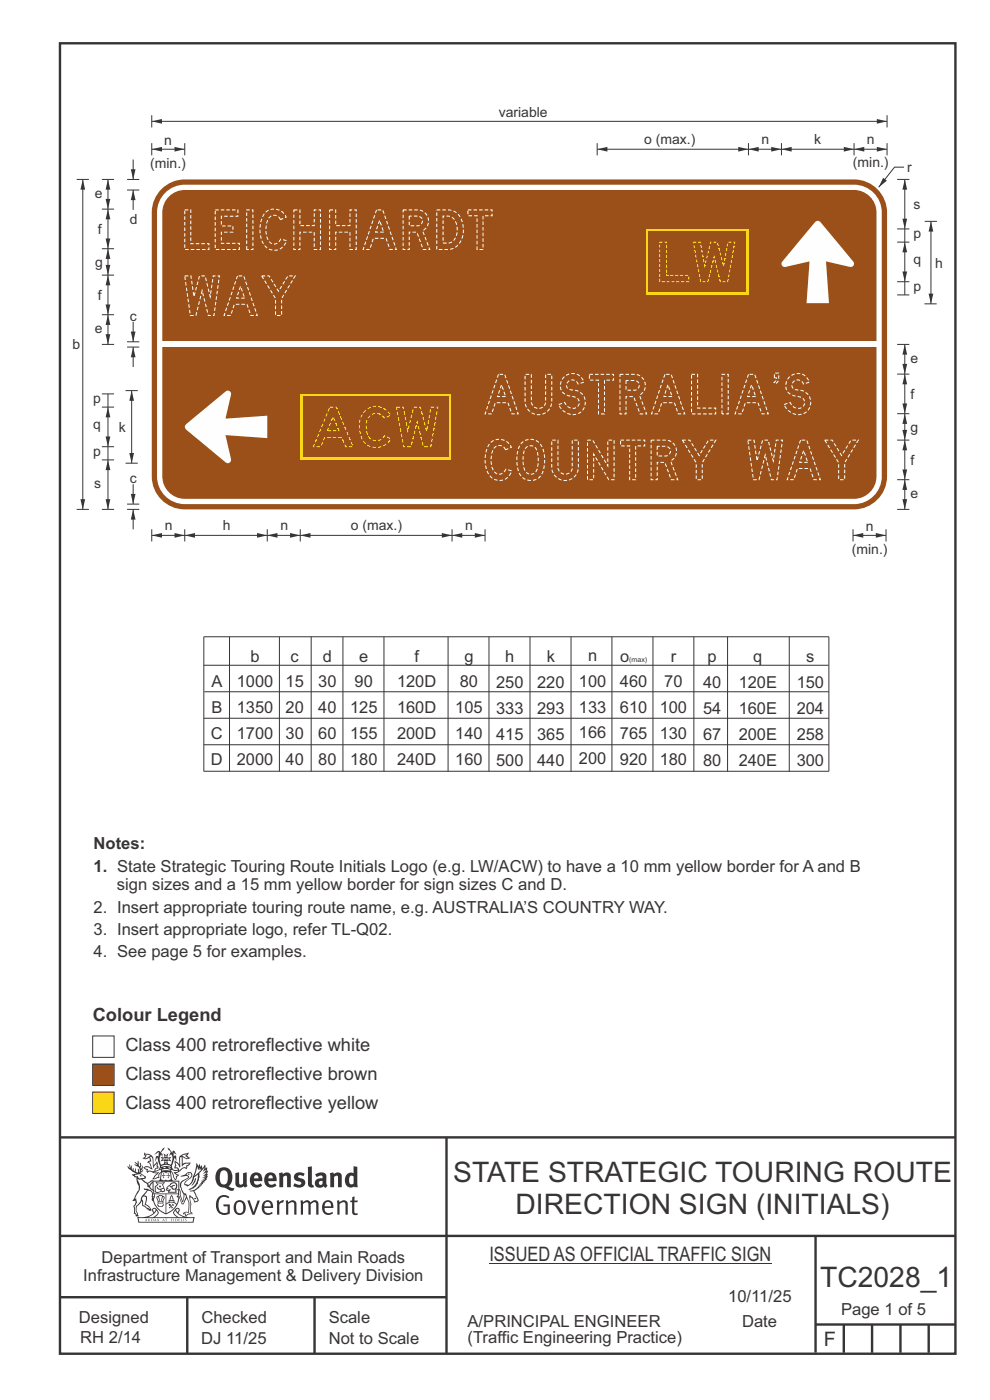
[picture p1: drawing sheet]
<svg xmlns="http://www.w3.org/2000/svg" width="210mm" height="297mm" viewBox="0 0 210 297" stroke-linecap="round" stroke-linejoin="round" font-family="sans-serif">
<g fill="none" stroke="#373435" stroke-width=".51">
<path d="M12.7 9.2h190v278h-190zM12.7 241.3h190M94.7 241.4v45.8M12.7 275.2h82M12.7 262.2h190.1M39.7 275.2v12M66.7 275.2v12M173 262.1v24.9M173 281h29.7M179 281v6M185 281v6M191 281v6"/>
<path d="M197 281v6"/>
</g>
<g fill="#373435">
<path d="M47 248.4a2.55 2.55 0 0 0 0 2.7l.3 .2a.81 .81 0 0 0 1-1v-.5a1.04 1.04 0 0 0-1.1-1.5zM46.3 248.1a1.82 1.82 0 0 1 2.1-.2 1.82 1.82 0 0 1 .9 1.8 2.29 2.29 0 0 1-.8 2l.7 .3h.5l-.2 .6a2.87 2.87 0 0 1-2-.7 2.12 2.12 0 0 1-1.7-3.1z" fill-rule="evenodd"/>
<path d="M49.9 248.9l.8-.2v2a.46 .46 0 0 0 .3 .6 .46 .46 0 0 0 .6-.3v-2.1l.7-.2v2.4l.2 .5-.5 .3-.3-.3a1.02 1.02 0 0 1-1.2 .3 1.02 1.02 0 0 1-.6-1.1z" fill-rule="evenodd"/>
<path d="M54 249.5l-.1 .5h.9a.49 .49 0 0 0-.2-.6 .49 .49 0 0 0-.6 .1zM53.4 249.1a1.34 1.34 0 0 1 1.6-.2 1.34 1.34 0 0 1 .6 1.5v.2h-1.7a.77 .77 0 0 0 .5 .8 .77 .77 0 0 0 .9-.4l.3 .5a1.59 1.59 0 0 1-2 .2 1.59 1.59 0 0 1-.5-2.1z" fill-rule="evenodd"/>
<path d="M57 249.5l-.1 .5h1a.49 .49 0 0 0-.2-.6 .49 .49 0 0 0-.7 .1zM56.4 249.1a1.34 1.34 0 0 1 1.6-.2 1.34 1.34 0 0 1 .7 1.5v.2h-1.8a.77 .77 0 0 0 .5 .8 .77 .77 0 0 0 .9-.4l.4 .5a1.59 1.59 0 0 1-2.1 .2 1.59 1.59 0 0 1-.5-2.1z" fill-rule="evenodd"/>
<path d="M59.2 248.9l.7-.2 .1 .4a.95 .95 0 0 1 1-.3 .95 .95 0 0 1 .7 .8v2.3h-.8v-2.3a.46 .46 0 0 0-.8 .1v2.2h-.8z" fill-rule="evenodd"/>
<path d="M62.6 249.1a1.75 1.75 0 0 1 2-.1l-.2 .5-.6-.2a.43 .43 0 0 0-.6 .3l.4 .3a1.04 1.04 0 0 1 1.2 1.1 1.04 1.04 0 0 1-1.4 1l-1.2-.4 .3-.6 1 .4 .4-.4a.88 .88 0 0 0-1-.5l-.4-.2-.1-.4z" fill-rule="evenodd"/>
<path d="M65.3 247.6l.8-.2 .1 3.8 .3 .2 .1 .4a.88 .88 0 0 1-1 0 .88 .88 0 0 1-.3-1z" fill-rule="evenodd"/>
<path d="M67.8 250.6a.43 .43 0 0 0-.1 .7 .43 .43 0 0 0 .7-.1v-.7zM66.8 249.1a1.7 1.7 0 0 1 2.4 .1v1.9l.3 .4-.4 .5-.5-.4a1.03 1.03 0 0 1-1.7-.1 1.03 1.03 0 0 1 .8-1.5h.7v-.4a.8 .8 0 0 0-1.2 .1z" fill-rule="evenodd"/>
<path d="M70 248.9l.7-.2 .1 .4a.95 .95 0 0 1 1-.3 .95 .95 0 0 1 .7 .8v2.3h-.8v-2.3a.46 .46 0 0 0-.8 .1v2.2h-.8z" fill-rule="evenodd"/>
<path d="M74.3 249.5a1.48 1.48 0 0 0 0 1.7h.5l.2-.1v-1.5l-.3-.2zM75 247.4l.8 .1 .1 4.4h-.7l-.1-.2a1.26 1.26 0 0 1-1.4 0 1.26 1.26 0 0 1-.5-1.3 1.29 1.29 0 0 1 .4-1.4 1.29 1.29 0 0 1 1.4-.1z" fill-rule="evenodd"/>
<path d="M46.4 253.9a1.72 1.72 0 0 1 2.3 0l-.3 .3a1.24 1.24 0 0 0-1.4-.2 1.24 1.24 0 0 0-.6 1.4 1.49 1.49 0 0 0 1.2 1.9l.7-.1v-1.3h-.8l-.1-.4h1.3v1.9a1.93 1.93 0 0 1-2.2 0 1.93 1.93 0 0 1-.7-2.2l.2-.8z" fill-rule="evenodd"/>
<path d="M50.4 255.1a1.65 1.65 0 0 0 .2 2.2 .99 .99 0 0 0 1-1.4 .78 .78 0 0 0-.4-.8 .78 .78 0 0 0-.8 0zM50 254.9a1.33 1.33 0 0 1 1.6-.1 1.33 1.33 0 0 1 .5 1.4 1.31 1.31 0 0 1-1.3 1.6 1.31 1.31 0 0 1-1.2-1.6v-.6z" fill-rule="evenodd"/>
<path d="M52.5 254.7l.4-.1 .9 2.6 .8-2.5h.5l-1.1 3h-.5z" fill-rule="evenodd"/>
<path d="M56.3 255.2l-.2 .7h1.3a.7 .7 0 0 0-.3-.8 .7 .7 0 0 0-.8 .1zM55.9 255a1.22 1.22 0 0 1 1.5-.2 1.22 1.22 0 0 1 .5 1.5h-1.8a.93 .93 0 0 0 .5 1 .93 .93 0 0 0 1.1-.2l.2 .3a1.43 1.43 0 0 1-1.8 .1 1.43 1.43 0 0 1-.6-1.7z" fill-rule="evenodd"/>
<path d="M58.7 254.7l.4-.1 .1 .5 .4-.4 .6-.1-.2 .5a.66 .66 0 0 0-.8 .7v1.9h-.4z" fill-rule="evenodd"/>
<path d="M60.6 254.7l.4-.1 .1 .5a.94 .94 0 0 1 1-.5 .94 .94 0 0 1 .8 .8v2.3h-.5l-.1-2.5a.81 .81 0 0 0-1.2 .3v2.2h-.4z" fill-rule="evenodd"/>
<path d="M63.7 254.7l.5-.1 .1 .5 .4-.3a.78 .78 0 0 1 1.1 .3 .9 .9 0 0 1 1-.5 .9 .9 0 0 1 .8 .8v2.3h-.5l-.1-2.5a.67 .67 0 0 0-1.1 .3v2.2h-.5v-2.4l-.4-.3-.7 .4v2.3h-.5z" fill-rule="evenodd"/>
<path d="M69 255.2l-.1 .7h1.3a.7 .7 0 0 0-.3-.8 .7 .7 0 0 0-.9 .1zM68.7 255a1.22 1.22 0 0 1 1.5-.2 1.22 1.22 0 0 1 .5 1.5h-1.8a.93 .93 0 0 0 .4 1 .93 .93 0 0 0 1.2-.2l.1 .3a1.44 1.44 0 0 1-1.7 .1 1.44 1.44 0 0 1-.6-1.7z" fill-rule="evenodd"/>
<path d="M71.4 254.7l.5-.1 .1 .5a.94 .94 0 0 1 1-.5 .94 .94 0 0 1 .8 .8v2.3h-.5l-.1-2.5a.81 .81 0 0 0-1.2 .3v2.2h-.4z" fill-rule="evenodd"/>
<path d="M74.7 253.9l.5-.1v.9h.7l-.1 .3h-.6v2.2l.1 .2h.5l.1 .3a.75 .75 0 0 1-1.2-.6v-2.1h-.4v-.3h.4z" fill-rule="evenodd"/>
<path d="M30.8 244.9l1.1 .3-.9 .5h-.4l.6-.5zM31.8 245.4h.2a2.44 2.44 0 0 1 .4 1.9l.1 .5 .7-1-.1 .6 .3 .3a.57 .57 0 0 0-.6 .7l-1-.1-.5 .2 .2-.5-.8-.3 .7-.1 .9 .5 .1-.1-.6-1.3-.2-.2h.5zM30.7 244.4l-.1 .5 .2 .4-.6 .4a1.04 1.04 0 0 0 1.4-.1l.2 .6-.3 .1-.2 .4a.94 .94 0 0 1 .8 1.1l-.2-.1a1.16 1.16 0 0 0-1.5-.1l.3 .4 .4 .2 .1 .5 .2 .1 .1-.2a.94 .94 0 0 1 1.1 .2l.8 .1-1.2 1.2a1.13 1.13 0 0 0 1.2-.2l.4-.1-.1-.4 .5-.8a.83 .83 0 0 0-.6 1.1l-.3-.1-.7 .4 1.1-1.4-.5 .1-.5-.1 1.3-.5-.1-.1-.9 .4v-.3l.2-.2 .3 .1 .1-.3-.2-.4v-.6l-.1-.4-.7 1v-.7a1.42 1.42 0 0 0-1.6-1.8z" fill-rule="evenodd"/>
<path d="M38.5 245.2l.5-.2 .7-.1-.6 .3 .8 .5h-.3zM38.3 245.5l.2-.1 .1 2a1.69 1.69 0 0 1 1.6-.6l-.8 .5 .1 .5a1.1 1.1 0 0 0-1.5 .6l-.1-.5-.2-.2h-.5l.3-.4-.3-.7a1.42 1.42 0 0 1 .8 1.1l.2-.1zM37.1 246.2l.1 1-.2 .3 .1 .4h.5l.1 .2a.96 .96 0 0 1-1.1-.1l-.1 .1a1.06 1.06 0 0 0 1.3 .2v.1a.72 .72 0 0 1-1 .2l.3 .5 .6 .2-.4 .2-.1 .6-.2-.3-.4-1.1-.4-.4 .4 .9a1.54 1.54 0 0 0 .7 1.2l.2-.3a.58 .58 0 0 1 .4-.8l.2-.1h-.3l-.5-.3 .9-.5a.93 .93 0 0 1 1.2-.5v.2l.2-.2 .1-.5a.99 .99 0 0 0 .7-.8l-1.3 .1-.3 .2-.1-1.4 .9 .4 .9-.3h-.4l-.5-.4 .4-.7-.6 .2a1.46 1.46 0 0 0-1.4 2.1v.4l-.2-.4z" fill-rule="evenodd"/>
<path d="M35.6 248.9l.2 .1-.1 .3 .4 .1h-.4v.6l-.1-.6h-.3l.3-.1z" fill-rule="evenodd"/>
<path d="M34.6 248.9l.2 .1v.3l.3 .1h-.3l-.1 .6v-.6h-.4l.4-.1z" fill-rule="evenodd"/>
<path d="M34.3 248.8a.57 .57 0 0 1 .9 .2 .57 .57 0 0 1 .9-.2l.2 1.4h-.2a.57 .57 0 0 1-.9 0 .69 .69 0 0 1-1.1 0zM34.2 248.1l-.3 2.1-.2 .4h3l-.2-.4-.3-2.1h-.2v.2l-.8-.1-.8 .1v-.2z" fill-rule="evenodd"/>
<path d="M34.2 252.4a.3 .3 0 0 0 .6 0 .3 .3 0 0 0-.6 0zM33.3 250.9l.3 .3-.3 .4a.79 .79 0 0 0 0 1.3l.8-.2-.1-.3a.55 .55 0 0 1-.7-.6l.1-.1 .2 .3 .3 .2 .8-.2-.4-.7 .4-.4-.7 .2zM33 250.7l1.1 .2 .9-.2-.4 .6 .4 1.2a.56 .56 0 0 1-.8 .3l-.2 .1a.73 .73 0 0 1-.9 .1 .73 .73 0 0 1-.3-1v-.4l.6-.4z" fill-rule="evenodd"/>
<path d="M35.6 251.8l.7-.4a.58 .58 0 0 1 1-.1 .58 .58 0 0 1-.4 .9l-.3-.3a.43 .43 0 0 1 .6-.4 .57 .57 0 0 0-.8 .2l-.2-.1-.3 .1 .4 .2a.55 .55 0 0 0 .9 .4v.5h-1.3l.3-.4-.1-.1-.6 .1 .2-.3-.2-.1zM35.4 251.8l-.1 .2a.39 .39 0 0 0 .2 .6h.3l-.2 .4h1.9l-.1-.8a.86 .86 0 0 0-.1-1.3 .86 .86 0 0 0-1.3 .4z" fill-rule="evenodd"/>
<path d="M36 254.8h.8v.2h-.8zM36.4 253.8l.2 .8h-.4zM36.4 253.5l-.3 .5-.1 .6h-.2v.4l-.7 .4 .2 .1a1.48 1.48 0 0 1 2.1 .2l.2-.1-.6-.5v-.5h-.2l-.1-.6z" fill-rule="evenodd"/>
<path d="M35.8 255.4l.4 .1 .1 .3 .3-.2-.2-.2a.38 .38 0 0 1 .5 .5l-.2-.2-.3 .2 .3 .2-.3 .3-.1-.4-.4 .4-.1-.2 .4-.3-.1-.1-.2 .1z" fill-rule="evenodd"/>
<path d="M34.5 254h.2v.2l-.2 .6h-.2zM33.6 255.3h.9v.2a.55 .55 0 0 1-.8 .4v-.2l-.2-.1zM33.4 254h.2l.2 .8h-.2zM33.6 255l.8-.1 .1 .2h-.8zM33.8 253.7h.5l-.2 1.1h-.1zM33.3 253.8l-.1 .3 .3 1.1a.48 .48 0 0 0-.1 .6 .48 .48 0 0 0 .5 .2h.5a.49 .49 0 0 0 .2-.8l.3-1.1-.1-.3a1.42 1.42 0 0 0-1.5 0z" fill-rule="evenodd"/>
<path d="M33.7 251.5l.4 .1 .1 .3h-.3z" fill-rule="evenodd"/>
<path d="M41.3 250.1l.3-.2-.2 .8-.6 .8h-.2l.5-.7z" fill-rule="evenodd"/>
<path d="M39.7 249l.3-.2 .5 .2a.88 .88 0 0 1-.6 1.1 1.22 1.22 0 0 0-.8 1.3l.5 .2a.72 .72 0 0 0 .9-.4l.5-.8 .2-.6 .8-.6v.2a2.85 2.85 0 0 1-2 2.9l.1 .1a2.13 2.13 0 0 0 1.9-1.5v-.3a2.01 2.01 0 0 0 .3-1.7l1.1-1.3-.4 1 .7-.5-.7 1 .8-.4-.8 .8 .7-.2-.9 .6 .8-.1-.8 .4h.7l-.8 .3 .3 .2h-.4l.2 .3h-.4l.2 .3h-.4l.1 .2h-.1a2.16 2.16 0 0 1-2 1.1l.1 .2 .4-.1a.76 .76 0 0 1 .7 .8l.5 1.2-.6 .2a1.45 1.45 0 0 0-1.1-1.3l.2 1.8-.1 1.8 .4 .3a1.07 1.07 0 0 0-1.2 .4v-.3l-.5-.2a.87 .87 0 0 1 1.1-.1v-.7a4.4 4.4 0 0 0-.6-3.1l-.1-.3h-.2a2.16 2.16 0 0 1-.7-2.2l.3-.4 1.2-.7a.55 .55 0 0 0-.4-.8zM37.8 252.4a.76 .76 0 0 1 .3 1.1l.6 1.6 .4-1.7 .2 .1a.61 .61 0 0 1-.1 .9l-.3 .8-.2 .1-.7-1.6-.3 .1a1.18 1.18 0 0 0 .1-1.4zM41.8 247.5l.2 .7 .3-.5v.6l.4-.5a1.9 1.9 0 0 1-1.2 1.4l-.3 .3zM38.2 249.6l1.4-.2 .2 .2v.3l-.5 .2a1.26 1.26 0 0 0-.9 1.9l.2 .7a1.84 1.84 0 0 1 .1 2.1l-.4-1.4a.96 .96 0 0 0-.4-1.2l-.4 .2a.78 .78 0 0 1 0 1.3l.1 .3h.4l.4 1.1a.38 .38 0 0 0 .2 .4 .38 .38 0 0 0 .4-.1l.6-1.2a2.94 2.94 0 0 1 .4 2.5l-.1 .4h-.8l-.3 .4v.2l.4-.1 .1 .4 .2 .1a1.02 1.02 0 0 1 1.3-.5v-.4l-.3-.1 .1-1.8-.3-1.3h.1a1.14 1.14 0 0 1 .8 1 .63 .63 0 0 0 .8-.2 .63 .63 0 0 0-.2-.9l-.6-1.2 .9-.6 .2-.4h.3l-.1-.2h.4l-.1-.3h.3l-.1-.3 .5-.1-.2-.2 .6-.4v-.2h-.2l.4-.5h-.3l.3-.5-.4 .1 .4-.5v-.3l-.3 .2 .2-.7-.1-.2-.4 .3v-.8l-.6 .8-.2-.8-.2 .5-.3-.7-.1 .6-.5-.8-.1 1.4-.6 1.8a1.81 1.81 0 0 1-1 1.5l-.6-.2a1.75 1.75 0 0 1 1.1-1.2 .75 .75 0 0 0 .1-1.3 .75 .75 0 0 0-1.2 .4z" fill-rule="evenodd"/>
<path d="M41.2 254.1h.3l.2 .2-.4 .1z" fill-rule="evenodd"/>
<path d="M29.4 258.4h11.6l-.1 .8h-11.4zM31.3 258.2l.5-.1a2.48 2.48 0 0 0 1.4-1.3l.3 .5-.5 .6-.5 .3zM32.5 256.6l.3-.2 .2 .1-.3 .7zM37.2 256.8a2.65 2.65 0 0 0 1.8 1.4h-1.1l-.5-.3-.5-.6zM37.4 256.5l.2-.1 .3 .2-.3 .6zM29.2 258.2l.1 1.2h11.8l.2-1.1-.2-.1a4.1 4.1 0 0 1-3.3-.9l.3-.4-.1-.6a1.06 1.06 0 0 0-1.3 1l.2 .4 .6 .5h-4.7l.3-.1a.84 .84 0 0 0 .6-.8 .84 .84 0 0 0-.5-.8l-.3-.2h-.5l-.1 .6 .3 .4a4.2 4.2 0 0 1-3.4 .9z" fill-rule="evenodd"/>
<path d="M31 258.7l.1 .2h-.2zM31 258.5l-.3 .6 .4-.2 .2 .2z" fill-rule="evenodd"/>
<path d="M31.3 258.6h.3v.4a.25 .25 0 0 0 .2-.1 .25 .25 0 0 0-.1-.3h.1a.29 .29 0 0 1 0 .4 .29 .29 0 0 1-.4 0 .29 .29 0 0 1 0-.4z" fill-rule="evenodd"/>
<path d="M32.2 258.6a.22 .22 0 0 1 .3 .2 .22 .22 0 0 1-.3 .2zM32 258.6l.1 .4a.33 .33 0 0 0 .4 0 .33 .33 0 0 0 0-.4 .33 .33 0 0 0-.5 0z" fill-rule="evenodd"/>
<path d="M32.9 258.7l.1 .2h-.2zM32.9 258.5l-.2 .6 .3-.2 .2 .2z" fill-rule="evenodd"/>
<path d="M33.3 258.6h.2l.1 .1 .2-.1-.2 .2 .2 .3-.3-.3-.1 .3h-.1l.2-.3z" fill-rule="evenodd"/>
<path d="M34.7 258.7l.1 .2h-.2zM34.7 258.5l-.3 .6 .4-.2 .2 .2z" fill-rule="evenodd"/>
<path d="M35 258.5h.5l-.2 .1v.5h-.2l.1-.5z" fill-rule="evenodd"/>
<path d="M36.2 258.6l.3-.1-.1 .1v.2h.1h-.1v.3h-.2z" fill-rule="evenodd"/>
<path d="M36.7 258.6h.2v.5h-.2z" fill-rule="evenodd"/>
<path d="M37.3 258.6a.22 .22 0 0 1 .3 .2 .22 .22 0 0 1-.3 .2zM37.1 258.6v.4a.33 .33 0 0 0 .5 0 .33 .33 0 0 0 0-.4 .33 .33 0 0 0-.5 0z" fill-rule="evenodd"/>
<path d="M37.8 258.6l.4-.1-.2 .1v.2h.1h-.1v.2l.2 .1h-.4z" fill-rule="evenodd"/>
<path d="M38.4 258.6h.2l-.1 .4 .2 .1h-.3z" fill-rule="evenodd"/>
<path d="M38.9 258.6h.2v.5h-.2z" fill-rule="evenodd"/>
<path d="M39.3 258.6h.2h-.1l.2 .3-.2 .2-.1-.1v-.1l.2 .1z" fill-rule="evenodd"/>
<path d="M34.2 247.4a1.51 1.51 0 0 1 2 .2 2.67 2.67 0 0 0-2.1 0zM35.7 247.6l.4 .1 .1 .3-.4-.1zM34.6 247.6h.5l.1 .2h-.4zM34 247.8l.3 .2h-.3zM34.9 246.9l.3-.2 .3 .2zM34.9 245.6l.2 .1v.3h-.2zM35 245.1l.2 .2 .2-.2-.1 .3h-.2zM35.1 246.3h.2l.1 .4-.2-.2-.2 .2zM35.3 245.7l.2-.1v.4h-.2zM34.4 245.7h.3l.1 .3-.4 .1 .2-.2zM35.7 245.7h.3l-.2 .2 .2 .2-.4-.1zM32.7 244.9l1-.5-.1 1-.2-.2-.3 .2-.3 1.1 .5-1 .3 .9a1.84 1.84 0 0 1 .2 1.7l.4 .1a2.48 2.48 0 0 1 2.2 0l.2-.2-.2-.7 .7-1.8 .4 .7-.2-1-.2-.1-.2 .3v-.9l.6 .4-.6-.8-.3 .1-.1 .4-.5-.9-.5-.3 .2 .5 .6 .5-.5 .8 .4-.4a2.06 2.06 0 0 1 0 2.3l-.5-.2-.2-.6 .1-.1 .8 .2-.4-.5 .4-.5-.7 .2-.2-.2 .2-.7-.5 .4-.5-.4 .2 .7-.2 .2-.7-.2 .4 .5-.4 .5 .8-.2 .1 .1-.2 .6-.5 .2a2.02 2.02 0 0 1 0-2.2l.3 .5-.1-.7-.3-.1 .8-1.2-.4 .3-.5 .8-.2-.3a.8 .8 0 0 0-.8 .5z" fill-rule="evenodd"/>
<path d="M29.2 250.1l.3 .1a.61 .61 0 0 1 .8 .4l.3 .2a.8 .8 0 0 1 .6 1l.4 .1 .5 .5a1 1 0 0 1 .5 1.1l-.1 .7v-.5h-.1a.96 .96 0 0 0-.8-1.3l-.2-.2h-.7l-.1-.1-.1 .1 .1 .3h.6l-1.2 1.3-.2 1-.4 .6a1.33 1.33 0 0 0-.5 1.8l.2 .5a1.26 1.26 0 0 1-.5-1.5l-.1-.3a1.56 1.56 0 0 0 .4-1.7l-.3 .2 .2-.5a3.2 3.2 0 0 0 .7-3zM30.4 253.9h.4a2.06 2.06 0 0 1-.1 1.6l.7 .5 .4 .4-.6-.1-.8-.6-.1-.9a.51 .51 0 0 1 .1-.9zM28.6 249.3a1.52 1.52 0 0 1 2.1 .5l-1.1 .2-.2-.1-.1-.4h-.5zM27.5 247v.8l-.3-.4h-.1a3.1 3.1 0 0 0 1.9 1.6l-1 .1 .5 .6 .5 .1 .1 1.1a1.84 1.84 0 0 1-.3 2.5l-.4 .9-.3 .4 .2 .1 .4-.1 .1 .4-.2 .5-.3 .2 .1 1.7h.2l.3 .5 .1 .1 .4-.1-.1-.5a1.3 1.3 0 0 1-.1-1.7l.9-1 .1 1.1 .6 .2 .5 .5 .1-.1 .2 .3h.5a1.85 1.85 0 0 0-1.2-1.4l.1-.3a1.39 1.39 0 0 0 0-1.4l-.5-.1 .5-.5a.66 .66 0 0 1 .9-.4 .66 .66 0 0 1 .3 .9l-.1 .4 .2-.1v.2l-.1 .3 .2 .5 .1-.3a2.24 2.24 0 0 0 .1-2.2 .73 .73 0 0 1-.7-.7 .73 .73 0 0 1 .6-.7v-.2a.94 .94 0 0 0-.9 .8 .48 .48 0 0 1-.1-.6 .48 .48 0 0 1 .5-.2l.5-.3a.51 .51 0 0 0-.8 .2l-.5 .2-1-.8h.6l.2-.5-1.2-.7 .5-.5v-.3l-.5 .4 .1-.2a.69 .69 0 0 0 .2-1v.4l-.2 .3v-1.1l-.3-.2 .1 .6-.1 .2-.4-1.3v.7l-.6-.4 .5 .7-.6-.2 .3 .3a1 1 0 0 1 .7 1.4l-.2-.8v.9l-.5-.2v-.8l-.2 .7-.2-.1-.1-.6-.2 .4-.2-.2 .1-.7-.2 .5z" fill-rule="evenodd"/>
<path d="M29.6 249.4l.2-.1 .3 .2z" fill-rule="evenodd"/>
<path d="M32.4 250.5h5.6v2l-.2-.1v-1.7h-5.2v2.5h5.2v-.8l.1 .2-.1 1.1v-.3h-2.5v4a4.1 4.1 0 0 0 2.6-3.6l.1-.1a4 4 0 0 1-2.8 3.9 4.2 4.2 0 0 1-2.8-4.7l.1 1.2 .1-.1a3.8 3.8 0 0 0 2.5 3.4v-4h-2.5l-.2-.9z" fill-rule="evenodd"/>
<circle cx="40" cy="249.1" r=".17"/>
</g>
<g fill="none" stroke="#373435" stroke-width=".21">
<path d="M48.7 135.1v28.6M59.3 135.1v28.6M66 135.1v28.6M72.7 135.1v28.6M81.4 135.1v28.6M95 135.1v28.6M103.7 135.1v28.6M112.4 135.1v28.6M121.1 135.1v28.6M129.8 135.1v28.6M138.5 135.1v28.6M147.2 135.1v28.6"/>
<path d="M154.3 135.1v28.6M167.4 135.1v28.6M43.2 158h132.6M43.2 152.4h132.6M43.2 141.1h132.6M43.3 146.8h132.5M43.2 163.7v-28.6h132.6v28.6M43.2 163.6h132.6"/>
</g>
<path d="M19.7 219.8h4.5v4.5h-4.5z" fill-rule="evenodd" fill="#fefefe" stroke="#373435" stroke-width=".21"/>
<path d="M19.7 225.7h4.5v4.6h-4.5z" fill-rule="evenodd" fill="#9b5019" stroke="#373435" stroke-width=".21"/>
<path d="M19.7 231.7h4.5v4.5h-4.5z" fill-rule="evenodd" fill="#fad716" stroke="#373435" stroke-width=".21"/>
<path d="M35.6 42a4.8 4.8 0 0 1 3.6-1.7h142a4.8 4.8 0 0 1 4.7 4.8v56a4.8 4.8 0 0 1-4.7 4.7h-142a4.8 4.8 0 0 1-4.8-4.7v-56a4.7 4.7 0 0 1 1.2-3.1zM33.9 40.5a7 7 0 0 1 5.3-2.4h142a7 7 0 0 1 7 7v56a7 7 0 0 1-7 7h-142a7 7 0 0 1-7-7v-56a7 7 0 0 1 1.7-4.6zM35 40.9a5.9 5.9 0 0 1 4.2-1.7h142a5.9 5.9 0 0 1 5.8 5.9v56a5.9 5.9 0 0 1-5.8 5.8h-142a5.9 5.9 0 0 1-5.9-5.8v-56a5.8 5.8 0 0 1 1.7-4.2z" fill-rule="evenodd" fill="#9b5019"/>
<path d="M32.2 25.7h156" fill="none" stroke="#373435" stroke-width=".21"/>
<g fill="#373435">
<path d="M32.2 25.7l2.2-.5v1z"/>
<path d="M186 25.2l2.2 .5-2.2 .5z"/>
</g>
<path d="M32.2 24.4v2.6" fill="none" stroke="#373435" stroke-width=".21"/>
<g fill="#fefefe">
<path d="M39.5 90l8.4-7a.7 .7 0 0 1 .8 0 .7 .7 0 0 1 .3 .7l-1.2 5.1 8.9-.6v4.7l-8.9-.6 1.2 5.1a.7 .7 0 0 1-.3 .8 .7 .7 0 0 1-.8-.1l-8.4-7a.7 .7 0 0 1 0-1.1z" fill-rule="evenodd"/>
<path d="M172.9 47.1a.7 .7 0 0 1 1.1 0l7 8.4a.7 .7 0 0 1 .1 .8 .7 .7 0 0 1-.8 .3l-5.1-1.1 .6 8.8h-4.7l.6-8.8-5.1 1.1a.7 .7 0 0 1-.7-.3 .7 .7 0 0 1 0-.8z" fill-rule="evenodd"/>
<path d="M34.1 72.5h152.5v1.1h-152.5z" fill-rule="evenodd"/>
</g>
<path d="M126.7 31.7h32.1" fill="none" stroke="#373435" stroke-width=".21"/>
<g fill="#373435">
<path d="M156.6 31.2l2.2 .5-2.2 .5z"/>
<path d="M126.7 31.7l2.1-.5v1z"/>
</g>
<path d="M32.2 31.7h7M32.2 30.4v2.6M126.7 30.4v2.6" fill="none" stroke="#373435" stroke-width=".21"/>
<g fill="#373435">
<path d="M32.2 31.7l2.2-.5v1z"/>
<path d="M37 31.2l2.2 .5-2.2 .5z"/>
</g>
<path d="M39.2 30.4v2.6M158.8 31.7h7" fill="none" stroke="#373435" stroke-width=".21"/>
<g fill="#373435">
<path d="M158.8 31.7l2.1-.5v1z"/>
<path d="M163.6 31.2l2.2 .5-2.2 .5z"/>
</g>
<path d="M158.8 30.4v2.6M165.8 31.7h15.4M165.8 30.4v2.6" fill="none" stroke="#373435" stroke-width=".21"/>
<g fill="#373435">
<path d="M179 31.2l2.2 .5-2.2 .5z"/>
<path d="M165.8 31.7l2.1-.5v1z"/>
</g>
<path d="M63.7 83.6h32v14h-32z" fill-rule="evenodd" fill="#fad716"/>
<path d="M64.2 84.1h30.9v12.9h-30.9z" fill-rule="evenodd" fill="#9b5019"/>
<path d="M191.9 101.8v6.3" fill="none" stroke="#373435" stroke-width=".21"/>
<g fill="#373435">
<path d="M191.9 101.8l.5 2.1h-1z"/>
<path d="M191.4 105.9h1l-.5 2.2z"/>
</g>
<path d="M190.3 79.4h2.6M190.3 93.4h2.6M190.3 87.8h2.6M191.9 87.8v5.6M190.3 108.1h2.6M190.3 101.8h2.6" fill="none" stroke="#373435" stroke-width=".21"/>
<g fill="#373435">
<path d="M191.9 87.8l.5 2.1h-1z"/>
<path d="M191.4 91.2h1l-.5 2.2z"/>
</g>
<path d="M191.8 35.5h-2.1l-3.3 4.2" fill="none" stroke="#373435" stroke-width=".21"/>
<path d="M187.3 37.7l.8 .6-1.7 1.4z" fill="#373435"/>
<path d="M17.6 38.1v70" fill="none" stroke="#373435" stroke-width=".21"/>
<g fill="#373435">
<path d="M17.6 38.1l.5 2.1h-1z"/>
<path d="M17.1 105.9h1l-.5 2.2z"/>
</g>
<path d="M16.3 38.1h2.6M16.3 108.1h2.6M28.2 102.7v4.2" fill="none" stroke="#373435" stroke-width=".21"/>
<path d="M27.7 104.8h1l-.5 2.1z" fill="#373435"/>
<path d="M27 108.1h2.5M27 106.9h2.5M28.2 108.1v4.2" fill="none" stroke="#373435" stroke-width=".21"/>
<path d="M28.2 108.1l.5 2.1h-1z" fill="#373435"/>
<path d="M28.2 33.8v4.3" fill="none" stroke="#373435" stroke-width=".21"/>
<path d="M27.7 35.9h1l-.5 2.2z" fill="#373435"/>
<path d="M27 38.1h2.5M27 40.3h2.5M28.2 40.3v4.2" fill="none" stroke="#373435" stroke-width=".21"/>
<path d="M28.2 40.3l.5 2.2h-1z" fill="#373435"/>
<path d="M32.2 113.6h7" fill="none" stroke="#373435" stroke-width=".21"/>
<g fill="#373435">
<path d="M32.2 113.6l2.2-.5v1z"/>
<path d="M37 113.1l2.2 .5-2.2 .5z"/>
</g>
<path d="M32.2 112.3v2.6M39.2 112.3v2.6M63.7 113.6h32.2" fill="none" stroke="#373435" stroke-width=".21"/>
<g fill="#373435">
<path d="M93.7 113.1l2.2 .5-2.2 .5z"/>
<path d="M63.7 113.6l2.2-.5v1z"/>
</g>
<path d="M39.2 113.6h17.5" fill="none" stroke="#373435" stroke-width=".21"/>
<g fill="#373435">
<path d="M54.5 113.1l2.2 .5-2.2 .5z"/>
<path d="M39.2 113.6l2.2-.5v1z"/>
</g>
<path d="M56.7 113.6h7M56.7 112.3v2.6" fill="none" stroke="#373435" stroke-width=".21"/>
<g fill="#373435">
<path d="M56.7 113.6l2.2-.5v1z"/>
<path d="M61.5 113.1l2.2 .5-2.2 .5z"/>
</g>
<path d="M27.9 82.9v15.4M63.7 112.3v2.6" fill="none" stroke="#373435" stroke-width=".21"/>
<g fill="#373435">
<path d="M27.4 96.1h1l-.5 2.2z"/>
<path d="M27.9 82.9l.5 2.1h-1z"/>
</g>
<path d="M191.9 79.4v8.4M26.6 82.9h2.6M26.6 98.3h2.6" fill="none" stroke="#373435" stroke-width=".21"/>
<g fill="#373435">
<path d="M191.9 79.4l.5 2.1h-1z"/>
<path d="M191.4 85.6h1l-.5 2.2z"/>
</g>
<path d="M191.9 93.4v8.4" fill="none" stroke="#373435" stroke-width=".21"/>
<g fill="#373435">
<path d="M191.9 93.4l.5 2.1h-1z"/>
<path d="M191.4 99.6h1l-.5 2.2z"/>
</g>
<path d="M188.2 24.4v2.6M95.9 113.6h7" fill="none" stroke="#373435" stroke-width=".21"/>
<g fill="#373435">
<path d="M95.9 113.6l2.2-.5v1z"/>
<path d="M100.7 113.1l2.2 .5-2.2 .5z"/>
</g>
<path d="M95.9 112.3v2.6M102.9 112.3v2.6M180.9 113.6h7" fill="none" stroke="#373435" stroke-width=".21"/>
<g fill="#373435">
<path d="M180.9 113.6l2.2-.5v1z"/>
<path d="M185.8 113.1l2.1 .5-2.1 .5z"/>
</g>
<path d="M191.9 73.1v6.3M180.9 112.3v2.6M187.9 112.3v2.6" fill="none" stroke="#373435" stroke-width=".21"/>
<g fill="#373435">
<path d="M191.9 73.1l.5 2.1h-1z"/>
<path d="M191.4 77.2h1l-.5 2.2z"/>
</g>
<path d="M28.2 68.3v4.2M190.3 73.1h2.6" fill="none" stroke="#373435" stroke-width=".21"/>
<path d="M27.7 70.3h1l-.5 2.2z" fill="#373435"/>
<path d="M27 73.6h2.5M27 72.5h2.5M28.2 73.6v4.3" fill="none" stroke="#373435" stroke-width=".21"/>
<path d="M28.2 73.6l.5 2.2h-1z" fill="#373435"/>
<path d="M181.2 31.7h7" fill="none" stroke="#373435" stroke-width=".21"/>
<g fill="#373435">
<path d="M181.2 31.7l2.1-.5v1z"/>
<path d="M186 31.2l2.2 .5-2.2 .5z"/>
</g>
<path d="M181.2 30.4v2.6M188.2 30.4v2.6M197.5 47v17.5M196.1 64.5h2.6" fill="none" stroke="#373435" stroke-width=".21"/>
<g fill="#373435">
<path d="M197.5 47l.5 2.1h-1z"/>
<path d="M197 62.3h1l-.5 2.2z"/>
</g>
<path d="M196.2 47h2.5M22.9 66.8v6.3" fill="none" stroke="#373435" stroke-width=".21"/>
<g fill="#373435">
<path d="M22.9 66.8l.5 2.1h-1z"/>
<path d="M22.4 70.9h1l-.5 2.2z"/>
</g>
<path d="M21.6 44.4h2.6M21.6 58.4h2.6M21.6 52.8h2.6M22.9 52.8v5.6M21.6 73.1h2.6M21.6 66.8h2.6" fill="none" stroke="#373435" stroke-width=".21"/>
<g fill="#373435">
<path d="M22.9 52.8l.5 2.1h-1z"/>
<path d="M22.4 56.2h1l-.5 2.2z"/>
</g>
<path d="M22.9 44.4v8.4" fill="none" stroke="#373435" stroke-width=".21"/>
<g fill="#373435">
<path d="M22.9 44.4l.5 2.1h-1z"/>
<path d="M22.4 50.6h1l-.5 2.2z"/>
</g>
<path d="M22.9 58.4v8.4" fill="none" stroke="#373435" stroke-width=".21"/>
<g fill="#373435">
<path d="M22.9 58.4l.5 2.1h-1z"/>
<path d="M22.4 64.6h1l-.5 2.2z"/>
</g>
<path d="M22.9 38.1v6.3" fill="none" stroke="#373435" stroke-width=".21"/>
<g fill="#373435">
<path d="M22.9 38.1l.5 2.1h-1z"/>
<path d="M22.4 42.2h1l-.5 2.2z"/>
</g>
<path d="M21.6 38.1h2.6M21.6 83.6h2.6M22.9 86.4v8.4" fill="none" stroke="#373435" stroke-width=".21"/>
<g fill="#373435">
<path d="M22.9 86.4l.5 2.1h-1z"/>
<path d="M22.4 92.6h1l-.5 2.2z"/>
</g>
<path d="M190.3 48.6h2.6M191.9 51.4v8.4M21.6 86.4h2.6M21.6 94.8h2.6M21.6 97.6h2.6M22.9 83.6v2.8M22.9 94.8v2.8" fill="none" stroke="#373435" stroke-width=".21"/>
<g fill="#373435">
<path d="M191.9 51.4l.5 2.1h-1z"/>
<path d="M191.4 57.6h1l-.5 2.2z"/>
</g>
<path d="M190.3 51.4h2.6M190.3 59.8h2.6M191.9 48.6v2.8M191.9 59.8v2.8M190.3 62.6h2.6M22.9 97.6v10.5" fill="none" stroke="#373435" stroke-width=".21"/>
<g fill="#373435">
<path d="M22.9 97.6l.5 2.1h-1z"/>
<path d="M22.4 105.9h1l-.5 2.2z"/>
</g>
<path d="M191.9 38.1v10.5M21.6 108.1h2.6" fill="none" stroke="#373435" stroke-width=".21"/>
<g fill="#373435">
<path d="M191.9 38.1l.5 2.1h-1z"/>
<path d="M191.4 46.4h1l-.5 2.2z"/>
</g>
<path d="M190.3 38.1h2.6" fill="none" stroke="#373435" stroke-width=".21"/>
<path d="M137 48.6h21.8v14h-21.8z" fill-rule="evenodd" fill="#fad716"/>
<path d="M137.6 49.1h20.6v12.9h-20.6z" fill-rule="evenodd" fill="#9b5019"/>
<path d="M103.8 267.9h1v.2h-1z" fill-rule="evenodd" fill="#373435"/>
<path d="M104.8 268h58.8" fill="none" stroke="#373435" stroke-width=".21"/>
<text font-size="9.8" fill="#fefefe" x="163.7" y="86.2">’</text>
<g font-size="8.4" fill="#fefefe">
<text x="39.2" y="52.9">LEICHHARDT</text>
<text x="39.2" y="66.9">WAY</text>
<text x="102.9" y="87.8">AUSTRALIA S</text>
<text x="102.9" y="101.8">COUNTRY WAY</text>
</g>
<g font-size="8.4" fill="#fff212">
<text x="139.9" y="59.8">LW</text>
<text x="66.5" y="94.8">ACW</text>
</g>
<g font-size="6" fill="#373435">
<text x="96.1" y="250.8">STATE STRATEGIC TOURING ROUTE</text>
<text x="109.4" y="257.5">DIRECTION SIGN (INITIALS)</text>
<text x="174" y="273">TC2028_1</text>
</g>
<g font-size="4.2" fill="#373435">
<text x="103.8" y="267.5">ISSUED AS OFFICIAL TRAFFIC SIGN</text>
<text x="174.7" y="285.6">F</text>
</g>
<g font-size="3.9" fill="#373435">
<text x="19.7" y="216.5">Colour Legend</text>
<text x="26.6" y="223">Class 400 retroreflective white</text>
<text x="26.6" y="229.1">Class 400 retroreflective brown</text>
<text x="26.6" y="235.2">Class 400 retroreflective yellow</text>
</g>
<g font-size="3.5" fill="#373435">
<text x="53.1" y="140.3">b</text>
<text x="61.7" y="140.3">c</text>
<text x="68.5" y="140.3">d</text>
<text x="76.2" y="140.3">e</text>
<text x="87.9" y="140.3">f</text>
<text x="98.5" y="140.3">g</text>
<text x="107.2" y="140.5">h</text>
<text x="116" y="140.5">k</text>
<text x="124.7" y="140.2">n</text>
<text x="131.5" y="140.3">o</text>
<text x="142.3" y="140.3">r</text>
<text x="150.1" y="140.5">p</text>
<text x="159.8" y="140.5">q</text>
<text x="171" y="140.5">s</text>
<text x="44.8" y="145.8">A</text>
<text x="50.2" y="145.8">1000</text>
<text x="60.6" y="145.8">15</text>
<text x="67.5" y="145.8">30</text>
<text x="75.2" y="145.8">90</text>
<text x="84.2" y="145.8">120D</text>
<text x="97.5" y="145.8">80</text>
<text x="105.2" y="146">250</text>
<text x="113.9" y="146">220</text>
<text x="122.8" y="145.7">100</text>
<text x="131.5" y="145.8">460</text>
<text x="140.9" y="145.8">70</text>
<text x="149.1" y="146">40</text>
<text x="156.7" y="146">120E</text>
<text x="169" y="146">150</text>
<text x="44.8" y="151.3">B</text>
<text x="50.2" y="151.3">1350</text>
<text x="60.6" y="151.3">20</text>
<text x="67.5" y="151.3">40</text>
<text x="74.3" y="151.3">125</text>
<text x="84.2" y="151.3">160D</text>
<text x="96.6" y="151.3">105</text>
<text x="105.2" y="151.5">333</text>
<text x="113.9" y="151.5">293</text>
<text x="122.8" y="151.2">133</text>
<text x="131.5" y="151.3">610</text>
<text x="139.9" y="151.3">100</text>
<text x="149.1" y="151.5">54</text>
<text x="156.7" y="151.5">160E</text>
<text x="169" y="151.5">204</text>
<text x="44.7" y="156.8">C</text>
<text x="50.2" y="156.8">1700</text>
<text x="60.6" y="156.8">30</text>
<text x="67.5" y="156.8">60</text>
<text x="74.3" y="156.8">155</text>
<text x="84.2" y="156.8">200D</text>
<text x="96.6" y="156.8">140</text>
<text x="105.2" y="157">415</text>
<text x="113.9" y="157">365</text>
<text x="122.8" y="156.7">166</text>
<text x="131.5" y="156.8">765</text>
<text x="139.9" y="156.8">130</text>
<text x="149.1" y="157">67</text>
<text x="156.7" y="157">200E</text>
<text x="169" y="157">258</text>
<text x="44.7" y="162.2">D</text>
<text x="50.2" y="162.2">2000</text>
<text x="60.6" y="162.2">40</text>
<text x="67.5" y="162.2">80</text>
<text x="74.3" y="162.2">180</text>
<text x="84.2" y="162.2">240D</text>
<text x="96.6" y="162.2">160</text>
<text x="105.2" y="162.4">500</text>
<text x="113.9" y="162.4">440</text>
<text x="122.8" y="162.1">200</text>
<text x="131.5" y="162.2">920</text>
<text x="139.9" y="162.2">180</text>
<text x="149.1" y="162.4">80</text>
<text x="156.7" y="162.4">240E</text>
<text x="169" y="162.4">300</text>
<text x="19.8" y="180.2">Notes:</text>
<text x="19.8" y="184.9">1. State Strategic Touring Route Initials Logo (e.g. LW/ACW) to have a 10 mm yellow border for A and B</text>
<text x="24.8" y="188.9">sign sizes and a 15 mm yellow border for sign sizes C and D.</text>
<text x="19.8" y="193.6">2. Insert appropriate touring route name, e.g. AUSTRALIA’S COUNTRY WAY.</text>
<text x="19.8" y="198.3">3. Insert appropriate logo, refer TL-Q02.</text>
<text x="19.8" y="203.1">4. See page 5 for examples.</text>
<text x="21.6" y="267.9">Department of Transport and Main Roads</text>
<text x="17.7" y="271.8">Infrastructure Management &amp; Delivery Division</text>
<text x="16.7" y="280.6">Designed</text>
<text x="42.7" y="280.6">Checked</text>
<text x="69.7" y="280.6">Scale</text>
<text x="99.2" y="281.5">A/PRINCIPAL ENGINEER</text>
<text x="154.5" y="276.2">10/11/25</text>
<text x="157.4" y="281.5">Date</text>
<text x="178.4" y="278.9">Page 1 of 5</text>
<text x="17" y="284.8">RH 2/14</text>
<text x="42.7" y="285.1">DJ 11/25</text>
<text x="69.7" y="285.2">Not to Scale</text>
<text x="99.2" y="285">(Traffic Engineering Practice)</text>
</g>
<g font-size="3" fill="#373435">
<text x="105.8" y="24.8">variable</text>
<text x="31.9" y="35.7">(min.)</text>
<text x="34.8" y="30.8">n</text>
<text x="136.6" y="30.5">o (max.)</text>
<text x="161.5" y="30.5">n</text>
<text x="172.7" y="30.5">k</text>
<text x="180.9" y="35.4">(min.)</text>
<text x="183.9" y="30.5">n</text>
<text x="20.1" y="42">e</text>
<text x="192.4" y="36.4">r</text>
<text x="27.5" y="47.4">d</text>
<text x="193.8" y="44.3">s</text>
<text x="20.7" y="49.6">f</text>
<text x="193.8" y="50.5">p</text>
<text x="20.2" y="56.6">g</text>
<text x="193.8" y="56.1">q</text>
<text x="198.4" y="56.8">h</text>
<text x="20.7" y="63.6">f</text>
<text x="193.8" y="61.7">p</text>
<text x="20.1" y="70.7">e</text>
<text x="27.5" y="68">c</text>
<text x="15.4" y="74.1">b</text>
<text x="193.1" y="77">e</text>
<text x="19.8" y="85.5">p</text>
<text x="193.1" y="84.6">f</text>
<text x="19.8" y="91.1">q</text>
<text x="25.2" y="91.6">k</text>
<text x="193.1" y="91.6">g</text>
<text x="19.8" y="96.7">p</text>
<text x="193.1" y="98.6">f</text>
<text x="19.9" y="103.6">s</text>
<text x="27.5" y="102.4">c</text>
<text x="193.1" y="105.7">e</text>
<text x="35" y="112.4">n</text>
<text x="47.3" y="112.4">h</text>
<text x="59.5" y="112.4">n</text>
<text x="74.4" y="112.4">o (max.)</text>
<text x="98.7" y="112.4">n</text>
<text x="183.7" y="112.7">n</text>
<text x="180.7" y="117.6">(min.)</text>
</g>
<text font-size="1.5" fill="#373435" x="133.5" y="140.3">(max)</text>
</svg>
